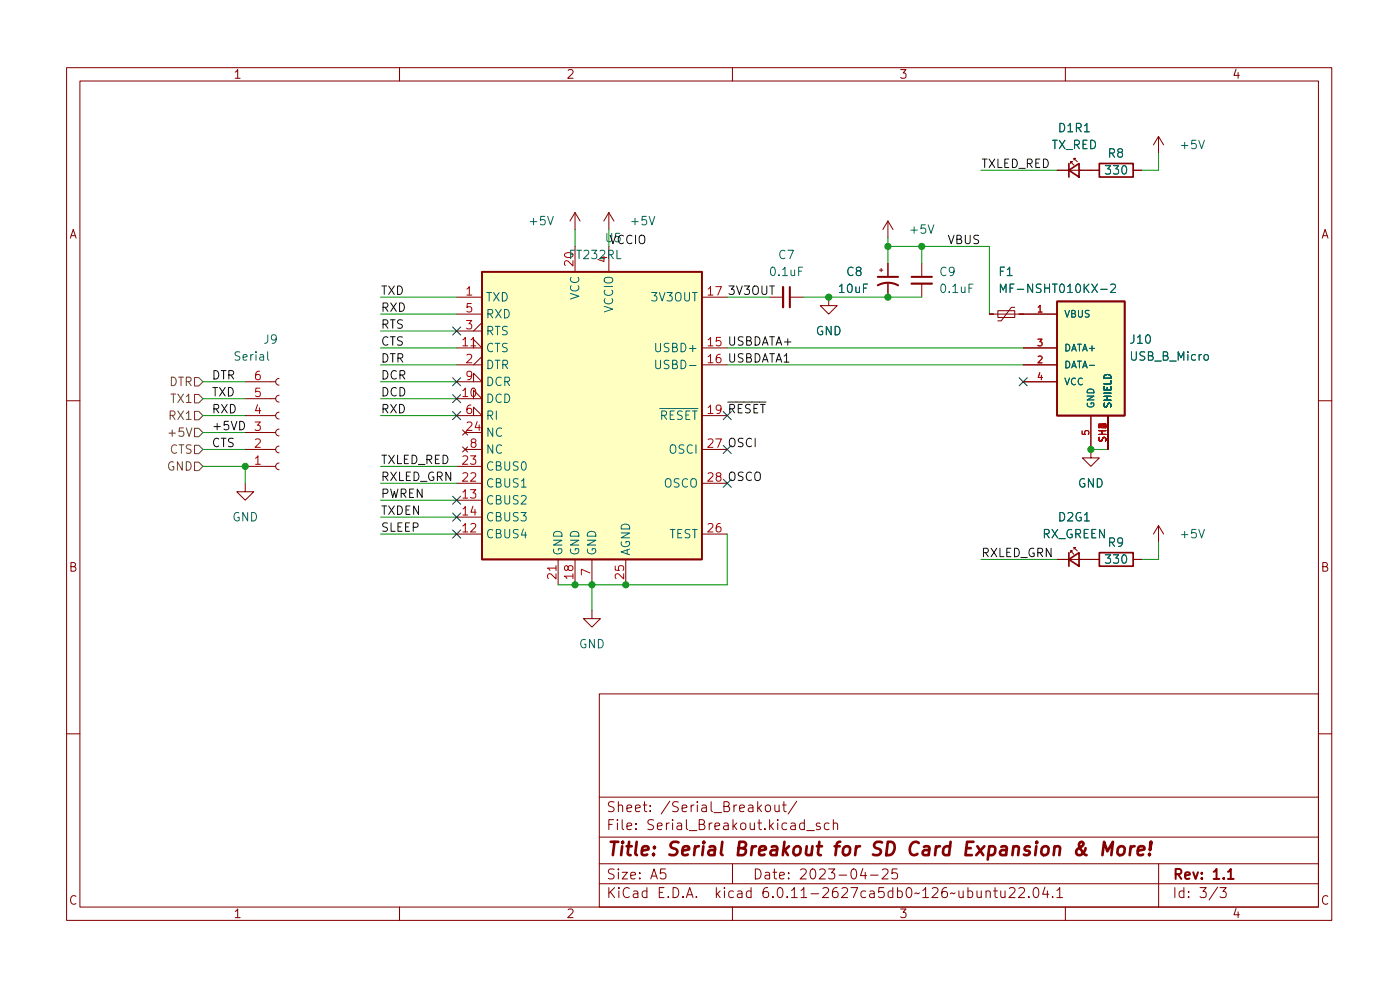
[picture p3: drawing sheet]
<svg xmlns="http://www.w3.org/2000/svg" width="210mm" height="148mm" viewBox="0 0 210 148" stroke-linecap="round" stroke-linejoin="round" font-family="sans-serif">
<g fill="none" stroke="#840000" stroke-width=".15">
<path d="M10 10.2h190v128h-190zM12 12.2h186v124h-186zM60 10.2v2M110 10.2v2M160 10.2v2M86.4 31.9l.7 1.3M86.4 31.9v2.6M86.4 37v3.8M86.4 31.9l-.8 1.3M91.4 31.9l.8 1.3M91.4 31.9v2.6M91.4 37v3.8"/>
<path d="M91.4 31.9l-.7 1.3M133.3 33.2v2.5M133.3 39.5v2.1M133.3 33.2l.8 1.3M133.3 33.2l-.7 1.3M138.4 39.5v2.1M158.7 25.6h6.4M160.8 24.5v-.2h.2h-.2l.5 .5M161.3 24v-.2h.2h-.2l.5 .5M170.2 25.6h1.2M174 20.5v2.5M174 20.5l.8 1.3"/>
<path d="M174 20.5l-.8 1.3M36.8 57.3h4.6M36.8 59.9h4.6M41.9 56.8a.51 .51 0 0 0-.5 .5 .51 .51 0 0 0 .5 .5M41.9 59.3a.51 .51 0 0 0-.5 .6 .51 .51 0 0 0 .5 .5M68.6 59.9h3.8l-1.3-1.3v1.3M68.6 52.2h3.8l-1.3-1.2v1.2M68.6 57.3h3.8l-1.3-1.3v1.3M68.6 44.6h3.8M68.6 47.2h3.8M68.6 54.8h3.8M68.6 49.7h3.8"/>
<path d="M72.4 53.5l-1.3 1.3M72.4 48.4l-1.3 1.3M105.4 44.6h3.8M105.4 54.8h3.8M105.4 52.2h3.8M115.6 44.6h2M118.6 44.6h2M124.5 44.6v1.3h1.2l-1.2 1.3-1.3-1.3h1.3M132.1 40.5h.5M132.3 40.3v.5M133.3 42.6v2M138.4 42.6v2"/>
<path d="M148.6 47.2h10.1M149.9 46.6h2.5v1.1h-2.5zM152.4 46.1h-.5l-1.5 2.1h-.5M153.7 57.3h5M153.7 54.8h5M153.7 52.2h5M10 60.2h2M36.8 72.6v1.2h-1.2l1.2 1.3 1.3-1.3h-1.3M36.8 62.4h4.6M36.8 64.9h4.6M36.8 67.5h4.6M36.8 70h4.6"/>
<path d="M41.9 61.9a.51 .51 0 0 0-.5 .5 .51 .51 0 0 0 .5 .5M41.9 64.4a.51 .51 0 0 0-.5 .5 .51 .51 0 0 0 .5 .5M41.9 67a.51 .51 0 0 0-.5 .5 .51 .51 0 0 0 .5 .5M41.9 69.5a.51 .51 0 0 0-.5 .5 .51 .51 0 0 0 .5 .5M68.6 62.4h3.8l-1.3-1.3v1.3M68.6 70h3.8M68.6 75.1h3.8M68.6 77.6h3.8M68.6 72.6h3.8M69.5 64.5l.7 .8M69.5 67.1l.7 .8M69.8 64.9h2.6"/>
<path d="M69.8 67.5h2.6M70.2 64.5l-.7 .8M70.2 67.1l-.7 .8M105.4 62.4h3.8M105.4 67.5h3.8M105.4 72.6h3.8M163.8 62.4v6.3h1.3l-1.3 1.3-1.2-1.3h1.2M166.4 62.4v5.1M174 78.9l.8 1.3M174 78.9v2.5M174 78.9l-.8 1.3M198 60.2h2"/>
<path d="M68.6 80.2h3.8M83.8 84v3.8M86.4 84v3.8M88.9 91.6v1.3h1.3l-1.3 1.2-1.3-1.2h1.3M88.9 84v3.8M94 84v3.8M105.4 80.2h3.8M158.7 84h6.4M160.8 83v-.3h.2h-.2l.5 .5M161.3 82.5v-.3h.2h-.2l.5 .5M170.2 84h1.2M10 110.2h2"/>
<path d="M90 104.2h108v32h-108zM90 119.7h108M198 110.2h2M60 136.2v2M90 132.7h108M90 129.7h108M90 125.7h108M95.5 124.4v.1M95.5 123.6v.2M97.7 121.7v.1M97.7 120.9v.2M110 136.2v2"/>
<path d="M110 129.7v3M116.4 120.8v1a.41 .41 0 0 0 .6-.1M117 120.8v1M117.5 120.8h.6M117.7 120.3v1.3l.1 .2h.3M119.7 120.3l-1.3 1.9M123.2 123.6l-.4-.1-.2 .3 .1 .2 .5 .1v.4h-.6M124.5 123.6l-.4-.1-.3 .3v.5l.1 .2h.6M125.2 123.7a.37 .37 0 0 1 .6 .1v.7M125.2 123v1.5M130.7 131.4h1.2M132.5 130.6l.2-.2 .5 .1a.41 .41 0 0 1 .1 .6l-.9 .8h1"/>
<path d="M134.7 130.4h-.7l-.1 .8 .3-.2 .5 .1 .1 .2-.1 .5-.2 .1h-.3l-.3-.1M151.6 133.4l.2-.2 .5 .1a.41 .41 0 0 1 .1 .6l-.9 .8h.9M153 133.4l.2-.2 .5 .1a.41 .41 0 0 1 .1 .6l-.9 .8h1M154.5 134.6v.1M155.4 133.3l.3-.1a.94 .94 0 0 1 0 1.5h-.2a1 1 0 0 1-.1-1.4zM156.9 133.2l-.3 1h.9M157.3 133.7v1M158.1 134.6v.1M158.7 133.7l.5-.5v1.5M158.7 134.7h.9M160 136.2v2M174 129.7v6.5"/>
<path d="M183.2 133.2h1l-.5 .6a.41 .41 0 0 1 .5 .3v.4l-.2 .2h-.6l-.2-.1"/>
</g>
<path d="M132.5 126.5a.85 .85 0 0 0-1.1 .1 .45 .45 0 0 0 .2 .7l.4 .1a.49 .49 0 0 1 .3 .5 .49 .49 0 0 1-.4 .5l-.8-.1M145.1 127.3h.7M146.2 126.4h-1l-.2 2h.9M163 127.3a.99 .99 0 0 1-1.2 1 .54 .54 0 0 1 .1-.9l.6-.4 .2-.2v-.3l-.2-.1a.41 .41 0 0 0-.5 .4 2.21 2.21 0 0 0 1.2 1.6M165.6 128.4l.2-2 .5 1.4 .8-1.4-.2 2" fill="none" stroke="#840000" stroke-width=".4"/>
<g fill="none" stroke="#006464" stroke-width=".15">
<path d="M162.9 19.8h.7M82.2 32.5l.5 1.3 .4-1.3M97.5 32.5l.4 1.3 .4-1.3M139.4 33.8l.4 1.2 .4-1.2M180 21.1l.5 1.2 .4-1.2M40.2 52.8v1.1l.2 .2M103.6 54.9h.9M120.6 40.1h-.7v1.3M146.1 42.7h-.6v1.2M165.3 43.4h1M166.8 42.8l.5-.2 .2 .2v.2l-.7 .9h.7M180.9 53.3l.2-.1 .3 .1 .1 .5-.1 .2-.3 .1-.2-.1z"/>
<path d="M99.1 61.3h5.7M180 79.5l.5 1.2 .4-1.2"/>
</g>
<path d="M117.6 43.1v3M136.9 42.6h3.1" fill="none" stroke="#840000" stroke-width=".33"/>
<path d="M118.6 43.1v3M131.8 41.6h3.1M131.8 42.8a3.2 3.2 0 0 1 3.1 0M136.9 41.6h3.1" fill="none" stroke="#840000" stroke-width=".3"/>
<g fill="#ffffc2" stroke="#ffffc2" stroke-width=".15">
<path d="M158.7 45.2h10.2v17.2h-10.2z"/>
<path d="M72.4 40.8h33v43.2h-33z"/>
</g>
<path d="M160.5 25.6l1.6-1.1v2.1zM160.5 24.5v2.1M165.1 24.5h5.1v2.1h-5.1zM72.4 40.8h33v43.2h-33zM158.7 45.2h10.2v17.2h-10.2zM160.5 84l1.6-1v2zM160.5 83v2M165.1 83h5.1v2h-5.1z" fill="none" stroke="#840000" stroke-width=".25"/>
<path d="M70.7 51.9h.8M83.5 84.9v.7" fill="none" stroke="#a90000" stroke-width=".15"/>
<path d="M29.2 56.7h.6l.7 .6-.7 .6h-.6zM29.2 59.2h.6l.7 .7-.7 .6h-.6zM28 64.2l.4 1.3 .4-1.3M29.2 64.3h.6l.7 .6-.7 .7h-.6zM29.2 66.8h.6l.7 .7-.7 .6h-.6zM29.2 61.8h.6l.7 .6-.7 .6h-.6zM29.2 69.4h.6l.7 .6-.7 .6h-.6z" fill="none" stroke="#725600" stroke-width=".15"/>
<g fill="none" stroke="#009600" stroke-width=".15">
<path d="M86.4 34.5v2.5M91.4 34.5v2.5M133.3 37h15.3v10.2M133.3 35.7v3.8M138.4 37v2.5M147.3 25.6h11.4M174 23v2.6h-2.6M30.5 57.3h6.3M30.5 59.9h6.3M57.1 44.6h11.5M57.1 57.3h11.5M57.1 52.2h11.5"/>
<path d="M57.1 54.8h11.5M57.1 59.9h11.5M57.1 47.2h11.5M57.1 49.7h11.5M109.2 44.6h6.4M109.2 52.2h44.5M109.2 54.8h44.5M120.6 44.6h17.8M30.5 70h6.3v2.6M30.5 62.4h6.3M30.5 67.5h6.3M30.5 64.9h6.3"/>
<path d="M57.1 62.4h11.5M57.1 70h11.5M57.1 75.1h11.5M57.1 77.6h11.5M57.1 72.6h11.5M163.8 67.5h2.6M57.1 80.2h11.5M88.9 87.8v3.8M109.2 80.2v7.6h-25.4M147.3 84h11.4M174 81.4v2.6h-2.6"/>
</g>
<g fill="none" stroke="#000084" stroke-width=".15">
<path d="M68 49.1l1.2 1.2M68 56.7l1.2 1.2M68 59.2l1.2 1.3M69.2 49.1l-1.2 1.2M69.2 56.7l-1.2 1.2M69.2 59.2l-1.2 1.3M153.1 56.7l1.2 1.2M154.3 56.7l-1.2 1.2M68 77l1.2 1.2M68 61.8l1.2 1.2M68 74.5l1.2 1.2M68 79.6l1.2 1.2"/>
<path d="M69.2 77l-1.2 1.2M69.2 61.8l-1.2 1.2M69.2 74.5l-1.2 1.2M69.2 79.6l-1.2 1.2M108.6 71.9l1.2 1.3M108.6 66.9l1.2 1.2M109.8 71.9l-1.2 1.3M109.8 66.9l-1.2 1.2"/>
</g>
<g fill="#009600" stroke="#009600" stroke-width=".15">
<circle cx="86.4" cy="87.8" r=".46"/>
<circle cx="88.9" cy="87.8" r=".46"/>
<circle cx="94" cy="87.8" r=".46"/>
<circle cx="124.5" cy="44.6" r=".46"/>
<circle cx="133.3" cy="37" r=".46"/>
<circle cx="133.3" cy="44.6" r=".46"/>
<circle cx="36.8" cy="70" r=".46"/>
<circle cx="138.4" cy="37" r=".46"/>
<circle cx="163.8" cy="67.5" r=".46"/>
</g>
<g font-size="2.8" fill="#840000">
<text x="91" y="129.1">Title:</text>
<text x="100.3" y="129.1">Serial</text>
<text x="110.9" y="129.1">Breakout</text>
<text x="125.9" y="129.1">for</text>
<text x="132" y="129.1">SD Card</text>
<text x="146.6" y="129.1">Expansion</text>
<text x="168" y="129.1">More!</text>
</g>
<g font-size="2.1" fill="#840000">
<text x="91" y="125.1">File:</text>
<text x="91" y="122.4">Sheet:</text>
<text x="97.4" y="125.1">Serial_Breakout.kicad_sch</text>
<text x="99.2" y="122.4">/Serial_Breakout/</text>
<text x="91" y="135.3">KiCad</text>
<text x="91" y="132.5">Size:</text>
<text x="97.7" y="132.5">A5</text>
<text x="98.7" y="135.3">E.D.A.</text>
<text x="107.6" y="135.3">kicad</text>
<text x="113" y="132.5">Date:</text>
<text x="114.8" y="135.3">6.0.11-2627ca5db0~126~ubuntu22.04.1</text>
<text x="120" y="132.5">2023-04-25</text>
<text x="176" y="132.5">Rev:</text>
<text x="176" y="135.3">Id:</text>
<text x="180.1" y="135.3">3/3</text>
<text x="182.1" y="132.5">1.1</text>
</g>
<g font-size="1.8" fill="#840000">
<text x="35" y="12.2">1</text>
<text x="85" y="12.2">2</text>
<text x="135" y="12.2">3</text>
<text x="185" y="12.2">4</text>
<text x="10.4" y="36.2">A</text>
<text x="198.4" y="36.2">A</text>
<text x="10.3" y="86.2">B</text>
<text x="198.3" y="86.2">B</text>
<text x="10.3" y="136.2">C</text>
<text x="198.3" y="136.2">C</text>
<text x="35" y="138.2">1</text>
<text x="85" y="138.2">2</text>
<text x="135" y="138.2">3</text>
<text x="185" y="138.2">4</text>
</g>
<g font-size="1.8" fill="#006464">
<text x="157.9" y="22.8">TX_RED</text>
<text x="158.8" y="20.2">D1R1</text>
<text x="177.1" y="22.8">+5V</text>
<text x="165.7" y="26.6">330</text>
<text x="166.3" y="24">R8</text>
<text x="79.3" y="34.2">+5V</text>
<text x="94.5" y="34.2">+5V</text>
<text x="136.4" y="35.5">+5V</text>
<text x="85.3" y="39.3">FT232RL</text>
<text x="86.1" y="40.2" transform="rotate(-90 86.1 40.2)">20</text>
<text x="115.4" y="41.8">0.1uF</text>
<text x="116.8" y="39.3">C7</text>
<text x="127" y="41.8">C8</text>
<text x="141" y="41.8">C9</text>
<text x="149.9" y="41.8">F1</text>
<text x="72.9" y="45.6">TXD</text>
<text x="87.4" y="45.1" transform="rotate(-90 87.4 45.1)">VCC</text>
<text x="92.5" y="47" transform="rotate(-90 92.5 47)">VCCIO</text>
<text x="97.6" y="45.6">3V3OUT</text>
<text x="125.7" y="44.4">10uF</text>
<text x="141" y="44.4">0.1uF</text>
<text x="149.9" y="44.4">MF-NSHT010KX-2</text>
<text x="39.5" y="52">J9</text>
<text x="72.9" y="53.3">CTS</text>
<text x="72.9" y="50.7">RTS</text>
<text x="72.9" y="48.2">RXD</text>
<text x="98.1" y="53.3">USBD+</text>
<text x="122.4" y="50.7">GND</text>
<text x="169.5" y="52">J10</text>
<text x="35" y="54.5">Serial</text>
<text x="72.9" y="55.8">DTR</text>
<text x="72.9" y="58.3">DCR</text>
<text x="98.1" y="55.8">USBD-</text>
<text x="169.5" y="54.5">USB_B_Micro</text>
<text x="72.9" y="60.9">DCD</text>
<text x="72.9" y="66">NC</text>
<text x="72.9" y="63.4">RI</text>
<text x="72.9" y="71">CBUS0</text>
<text x="72.9" y="68.5">NC</text>
<text x="100.3" y="68.5">OSCI</text>
<text x="72.9" y="76.1">CBUS2</text>
<text x="72.9" y="73.6">CBUS1</text>
<text x="99.6" y="73.6">OSCO</text>
<text x="161.8" y="73.6">GND</text>
<text x="34.8" y="78.7">GND</text>
<text x="72.9" y="81.2">CBUS4</text>
<text x="72.9" y="78.7">CBUS3</text>
<text x="84.8" y="83.5" transform="rotate(-90 84.8 83.5)">GND</text>
<text x="87.4" y="83.5" transform="rotate(-90 87.4 83.5)">GND</text>
<text x="89.9" y="83.5" transform="rotate(-90 89.9 83.5)">GND</text>
<text x="95" y="83.5" transform="rotate(-90 95 83.5)">AGND</text>
<text x="100.5" y="81.2">TEST</text>
<text x="156.5" y="81.2">RX_GREEN</text>
<text x="158.8" y="78.7">D2G1</text>
<text x="166.3" y="82.5">R9</text>
<text x="177.1" y="81.2">+5V</text>
<text x="165.7" y="85">330</text>
<text x="86.9" y="97.7">GND</text>
</g>
<g font-size="1.8" fill="#0f0f0f">
<text x="147.3" y="25.2">TXLED_RED</text>
<text x="90.8" y="36.7">U5</text>
<text x="91.4" y="36.6">VCCIO</text>
<text x="142.2" y="36.6">VBUS</text>
<text x="57.1" y="46.8">RXD</text>
<text x="57.1" y="44.3">TXD</text>
<text x="109.2" y="44.3">3V3OUT</text>
<text x="57.1" y="51.9">CTS</text>
<text x="57.1" y="49.3">RTS</text>
<text x="106" y="52">15 USBDATA+</text>
<text x="31.7" y="59.5">TXD</text>
<text x="31.7" y="57">DTR</text>
<text x="57.1" y="54.4">DTR</text>
<text x="57.1" y="59.5">DCD</text>
<text x="57.1" y="57">DCR</text>
<text x="106" y="54.5">16 USBDATA1</text>
<text x="31.7" y="62">RXD</text>
<text x="31.7" y="64.6">+5VD</text>
<text x="57.1" y="62">RXD</text>
<text x="31.7" y="67.1">CTS</text>
<text x="57.1" y="69.7">TXLED_RED</text>
<text x="106" y="67.2">27 OSCI</text>
<text x="57.1" y="72.2">RXLED_GRN</text>
<text x="57.1" y="74.7">PWREN</text>
<text x="57.1" y="77.3">TXDEN</text>
<text x="106" y="72.3">28 OSCO</text>
<text x="57.1" y="79.8">SLEEP</text>
<text x="147.3" y="83.6">RXLED_GRN</text>
</g>
<g font-size="1.8" fill="#a90000">
<text x="91.2" y="39.6" transform="rotate(-90 91.2 39.6)">4</text>
<text x="69.8" y="44.4">1</text>
<text x="69.8" y="46.9">5</text>
<text x="106" y="44.4">17</text>
<text x="69.2" y="52">11</text>
<text x="69.8" y="49.4">3</text>
<text x="38.1" y="59.6">5</text>
<text x="38.1" y="57.1">6</text>
<text x="69.2" y="59.6">10</text>
<text x="69.8" y="54.5">2</text>
<text x="69.8" y="57.1">9</text>
<text x="38.1" y="64.7">3</text>
<text x="38.1" y="62.1">4</text>
<text x="69.8" y="62.1">6</text>
<text x="69.8" y="64.7">24</text>
<text x="99" y="63.4">~{RESET}</text>
<text x="38.1" y="69.8">1</text>
<text x="38.1" y="67.2">2</text>
<text x="69.2" y="69.8">23</text>
<text x="70.4" y="67.2">8</text>
<text x="69.2" y="74.8">13</text>
<text x="69.2" y="77.4">14</text>
<text x="69.2" y="72.3">22</text>
<text x="69.2" y="79.9">12</text>
<text x="106" y="79.9">26</text>
<text x="83.6" y="87.2" transform="rotate(-90 83.6 87.2)">21</text>
<text x="86.1" y="87.2" transform="rotate(-90 86.1 87.2)">18</text>
<text x="88.6" y="86.6" transform="rotate(-90 88.6 86.6)">7</text>
<text x="93.7" y="87.2" transform="rotate(-90 93.7 87.2)">25</text>
</g>
<g font-size="1.8" fill="#725600">
<text x="25.4" y="58.3">DTR</text>
<text x="25" y="66">+5V</text>
<text x="25.2" y="63.4">RX1</text>
<text x="25.5" y="60.9">TX1</text>
<text x="25" y="71">GND</text>
<text x="25.4" y="68.5">CTS</text>
</g>
<text font-size="1.8" fill="#000084" x="106" y="62.1">19 ~{RESET}</text>
<g font-size="1.4" fill="#a90000">
<text x="155.6" y="46.9">1</text>
<text x="155.6" y="52">3</text>
<text x="155.6" y="54.5">2</text>
<text x="155.6" y="57.1">4</text>
<text x="163.6" y="65.5" transform="rotate(-90 163.6 65.5)">5</text>
<text x="166.1" y="64.5" transform="rotate(-90 166.1 64.5)">2</text>
<text x="166.1" y="66.5" transform="rotate(-90 166.1 66.5)">SH1</text>
</g>
<g font-size="1.4" fill="#006464">
<text x="159.8" y="48">VBUS</text>
<text x="159.8" y="53">DATA+</text>
<text x="159.8" y="55.6">DATA-</text>
<text x="159.8" y="58.1">VCC</text>
<text x="164.6" y="61.4" transform="rotate(-90 164.6 61.4)">GND</text>
<text x="167.2" y="61.4" transform="rotate(-90 167.2 61.4)">SHIELD</text>
</g>
</svg>
